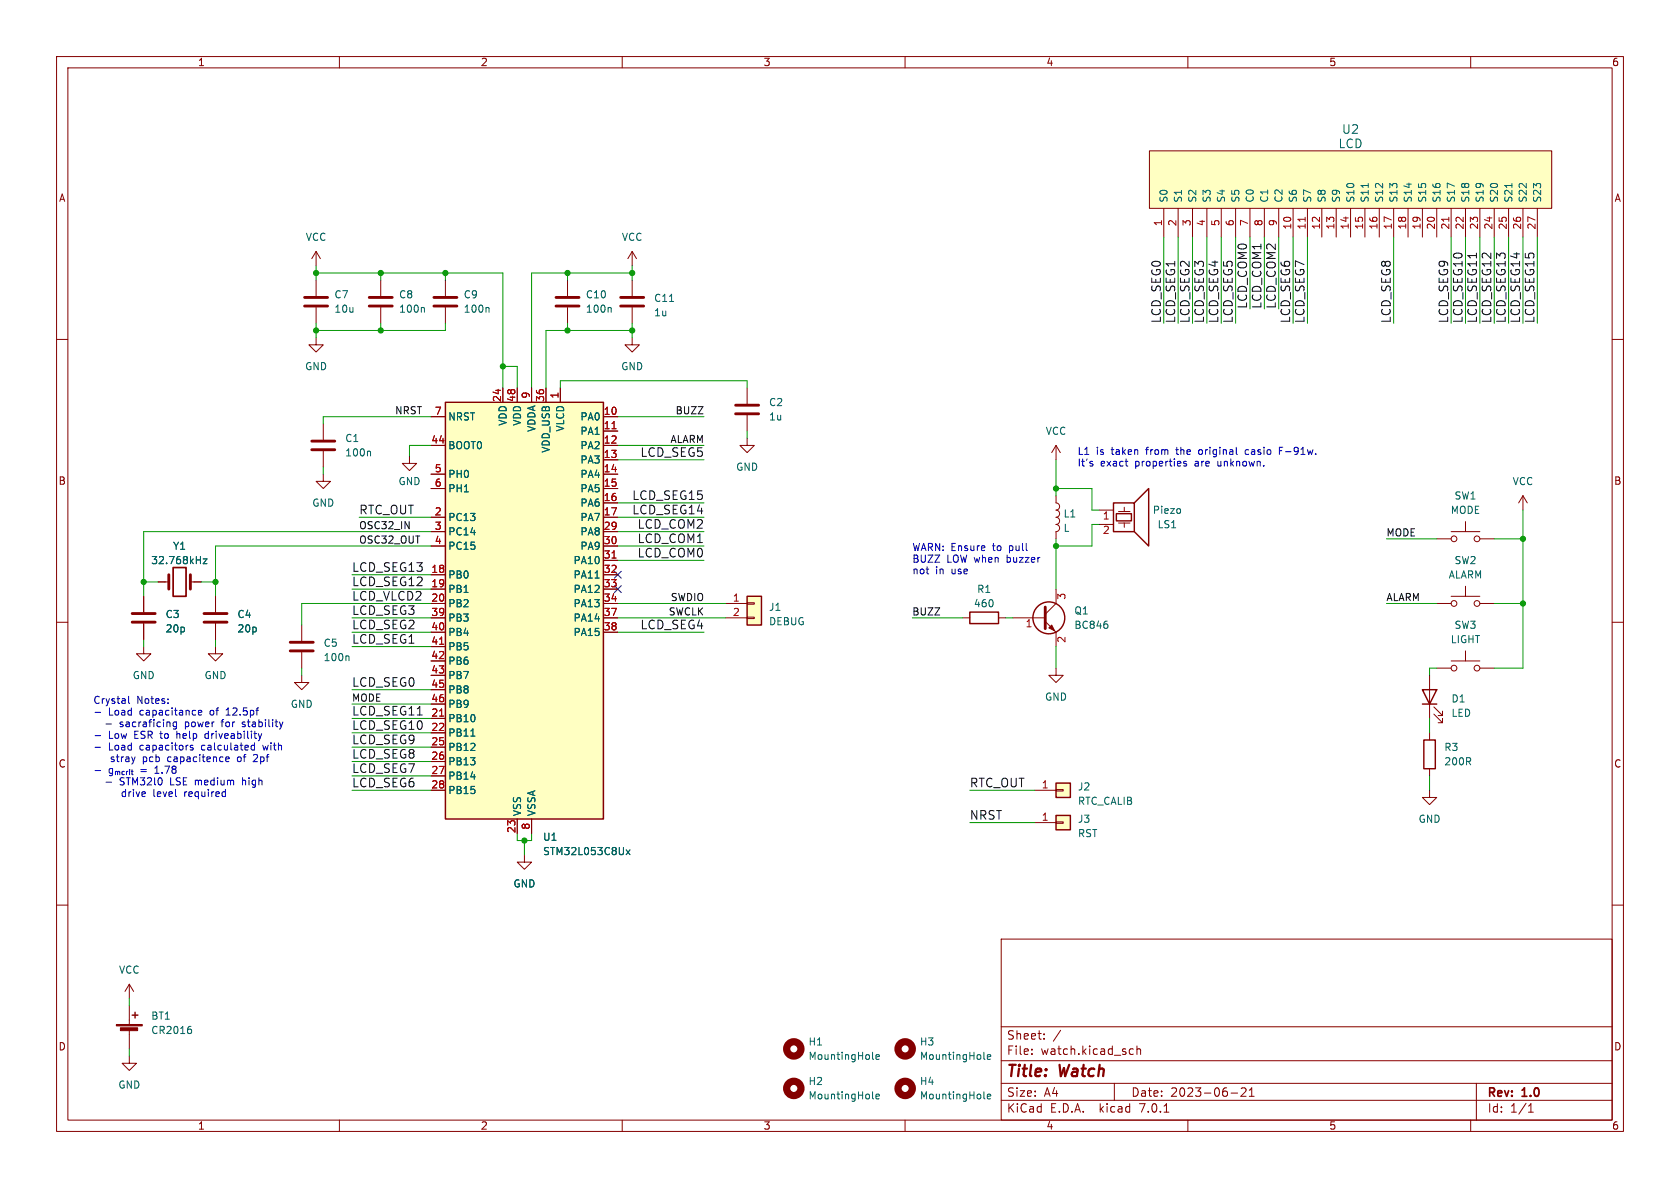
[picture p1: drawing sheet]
<svg xmlns="http://www.w3.org/2000/svg" width="297mm" height="210mm" viewBox="0 0 297 210" stroke-linecap="round" stroke-linejoin="round" font-family="sans-serif">
<g fill="none" stroke="#840000" stroke-width=".18">
<path d="M10 10h277v190h-277zM12 12h273v186h-273zM60 10v2M110 10v2M160 10v2M210 10v2M260 10v2M203.2 26.7h71.1v10.1h-71.1zM205.7 36.8v5.1M208.3 36.8v5.1M210.8 36.8v5.1M213.4 36.8v5.1"/>
<path d="M215.9 36.8v5.1M218.4 36.8v5.1M221 36.8v5.1M223.5 36.8v5.1M226.1 36.8v5.1M228.6 36.8v5.1M231.1 36.8v5.1M233.7 36.8v5.1M236.2 36.8v5.1M238.8 36.8v5.1M241.3 36.8v5.1M243.8 36.8v5.1"/>
<path d="M246.4 36.8v5.1M248.9 36.8v5.1M251.5 36.8v5.1M254 36.8v5.1M256.5 36.8v5.1M259.1 36.8v5.1M261.6 36.8v5.1M264.2 36.8v5.1M266.7 36.8v5.1M269.2 36.8v5.1M271.8 36.8v5.1M10 60h2"/>
<path d="M55.9 59.7v1.3h1.2l-1.2 1.2-1.3-1.2h1.3M55.9 44.5l-.8 1.2M55.9 44.5v2.5M55.9 49.5v2.8M55.9 54.4v2.8M55.9 44.5l.7 1.2M67.3 49.5v2.8M67.3 54.4v2.8M78.7 49.5v2.8M78.7 54.4v2.8M100.3 49.5v2.8M100.3 54.4v2.8"/>
<path d="M111.8 59.7v1.3h1.2l-1.2 1.2-1.3-1.2h1.3M111.8 44.5v2.5M111.8 49.5v2.8M111.8 54.4v2.8M111.8 44.5l-.8 1.2M111.8 44.5l.7 1.2M285 60h2M57.1 74.9v2.8M57.1 79.8v2.8M76.2 73.7h2.5M76.2 78.7h2.5M88.9 68.6v2.5"/>
<path d="M91.4 68.6v2.5M94 68.6v2.5M96.5 68.6v2.5M99.1 68.6v2.5M106.7 73.7h2.5M106.7 76.2h2.5M106.7 78.7h2.5M132.1 77.5v1.2h1.2l-1.2 1.3-1.3-1.3h1.3M132.1 68.6v2.8M132.1 73.4v2.8M186.7 78.7v2.6M186.7 78.7l-.8 1.3"/>
<path d="M186.7 78.7l.8 1.3M57.1 83.8v1.3h1.3l-1.3 1.3-1.2-1.3h1.2M72.4 80.6v1.3h1.3l-1.3 1.3-1.3-1.3h1.3M76.2 94h2.5M76.2 83.8h2.5M76.2 86.4h2.5M76.2 91.4h2.5M76.2 96.5h2.5M106.7 94h2.5M106.7 81.3h2.5M106.7 83.8h2.5M106.7 86.4h2.5"/>
<path d="M106.7 88.9h2.5M106.7 91.4h2.5M106.7 96.5h2.5M106.7 99.1h2.5M186.7 87.6v1.3a.64 .64 0 0 1 .6 .6 .64 .64 0 0 1-.6 .7 .64 .64 0 0 1 .6 .6 .64 .64 0 0 1-.6 .6 .64 .64 0 0 1 .6 .7 .64 .64 0 0 1-.6 .6 .64 .64 0 0 1 .6 .6 .64 .64 0 0 1-.6 .7v1.3M194.3 90.2h2.5M194.3 92.7h2.5M197.7 92.5h2.1M197.7 90.4h2.1M198.8 89.7v.7M198.8 92.5v.7M254 95.3h2.5"/>
<path d="M256.5 94h5.1M259.1 92.2v1.8M261.6 95.3h2.6M269.2 87.6l-.7 1.3M269.2 87.6v2.6M269.2 87.6l.8 1.3M10 110h2M25.4 114.3v1.3h1.3l-1.3 1.2-1.3-1.2h1.3M25.4 105.4v2.8M25.4 110.2v2.8M27.9 102.9h1.9M33.7 102.9h1.9"/>
<path d="M38.1 114.3v1.3h1.3l-1.3 1.2-1.3-1.2h1.3M38.1 105.4v2.8M38.1 110.2v2.8M53.3 119.4v1.3h1.3l-1.3 1.2-1.2-1.2h1.2M53.3 110.5v2.8M53.3 115.3v2.8M76.2 109.2h2.5M76.2 106.7h2.5M76.2 116.8h2.5M76.2 101.6h2.5M76.2 104.1h2.5M76.2 111.8h2.5"/>
<path d="M76.2 114.3h2.5M76.2 119.4h2.5M106.7 109.2h2.5M106.7 106.7h2.5M106.7 101.6h2.5M106.7 104.1h2.5M106.7 111.8h2.5M128.3 109.2h3.8M128.3 106.7h3.8M132.1 109.1h1.2v.2h-1.2zM132.1 106.6h1.2v.2h-1.2zM170.2 109.2h1.2"/>
<path d="M176.5 109.2h1.3M179.1 109.2h5.7M184.8 109.9l1.9 1.9v2.5M186.7 118.1v1.3h1.3l-1.3 1.3-1.3-1.3h1.3M186.7 104.1v2.6l-1.9 1.9M252.7 119.4v7.6M254 106.7h2.5M254 118.1h2.5M256.5 116.8h5.1M256.5 105.4h5.1M259.1 103.6v1.8M259.1 115.1v1.7"/>
<path d="M261.6 106.7h2.6M261.6 118.1h2.6M285 110h2M76.2 139.7h2.5M76.2 127h2.5M76.2 129.5h2.5M76.2 132.1h2.5M76.2 134.6h2.5M76.2 137.2h2.5M76.2 121.9h2.5M76.2 124.5h2.5M182.9 139.7h3.8"/>
<path d="M186.7 139.6h1.3v.2h-1.3zM252.7 139.7v1.3h1.3l-1.3 1.2-1.2-1.2h1.2M252.7 129.5v1.3M252.7 135.9v1.3M253.5 126.2l1.5 1.6v-.8v.8h-.7M253.5 125l1.5 1.5v-.8v.8h-.7M10 160h2M91.4 144.8v2.5M92.7 151.1v1.3h1.3l-1.3 1.3-1.3-1.3h1.3M94 144.8v2.5M182.9 145.4h3.8M186.7 145.3h1.3v.2h-1.3z"/>
<path d="M285 160h2M22.9 174l-.8 1.3M22.9 174v2.5M22.9 177.8v3.3M22.9 174l.7 1.3M177 166h108v32h-108zM22.9 186.7v1.3h1.2l-1.2 1.2-1.3-1.2h1.3M22.9 182.1v3.3M60 198v2M110 198v2M160 198v2M177 194.5h108"/>
<path d="M177 191.5h108M177 187.5h108M177 181.5h108M182.4 186.3v.1M182.4 185.5v.1M184.6 183.6v.1M184.6 182.8v.1M197 191.5v3M199.9 185.4l.5 .1M200.4 186.3l-.5 .1M201 185.5l.2-.1 .4 .1v.9M201 184.9v1.5"/>
<path d="M205.8 196.6h.8M210 198v2M217.6 193.2h1.2M219.4 192.4l.6-.1 .2 .1 .1 .3-.9 1.1h.9M220.9 193.8h.8M220.9 192.7l.4-.4v1.5M260 198v2M261 191.5v6.5M270.2 196.6h.9M270.2 195.5l.4-.4v1.5"/>
<circle cx="257" cy="95.3" r=".51"/>
<circle cx="261.1" cy="95.3" r=".51"/>
<circle cx="257" cy="106.7" r=".51"/>
<circle cx="257" cy="118.1" r=".51"/>
<circle cx="261.1" cy="118.1" r=".51"/>
<circle cx="261.1" cy="106.7" r=".51"/>
</g>
<g fill="none" stroke="#840000" stroke-width=".51">
<path d="M53.8 54.1h4.1M53.8 52.6h4.1M65.3 54.1h4M65.3 52.6h4M76.7 54.1h4.1M76.7 52.6h4.1M98.3 54.1h4.1M98.3 52.6h4.1M109.7 54.1h4.1M109.7 52.6h4.1M55.1 79.5h4.1M55.1 78h4.1"/>
<path d="M130 73.2h4.1M130 71.6h4.1M23.4 110h4M23.4 108.5h4M29.8 101.6v2.5M33.7 101.6v2.5M36.1 110h4M36.1 108.5h4M51.3 115.1h4.1M51.3 113.5h4.1M184.8 107.3v3.8"/>
</g>
<g fill="#840000" stroke="#840000" stroke-width=".18">
<path d="M20.6 181.1h4.5v.3h-4.5z"/>
<path d="M21.3 181.7h3v.5h-3z"/>
<path d="M185.4 111l.5-.5 .5 1z"/>
</g>
<g fill="none" stroke="#840000" stroke-width=".25">
<path d="M78.7 71.1h28v73.7h-28zM196.8 88.9h3.7v5.1h-3.7zM197.4 90.8h2.6v1.3h-2.6zM200.5 88.9l2.6-2.5v10.1l-2.6-2.5M132.1 105.4h2.5v5.1h-2.5zM171.4 108.2h5.1v2h-5.1zM186.7 138.4h2.5v2.6h-2.5zM251.5 121.9h2.5l-1.3 2.6zM251.5 124.5h2.5M251.7 130.8h2v5.1h-2zM186.7 144.1h2.5v2.6h-2.5zM23.4 179.5h1"/>
<path d="M23.9 178.9v1.1"/>
<circle cx="185.4" cy="109.2" r="2.82"/>
</g>
<g fill="none" stroke="#006464" stroke-width=".18">
<path d="M74.9 54.4l.1 .1v.7M86.3 54.4l.2 .1v.7M107.9 54.4l.2 .1v.7M65.3 79.8l.2 .1v.7M35.9 98.8h.7l-.7 .8h.7M61.5 115.9l.2 .2v.7M105.2 102.2h.7M195.8 110.4v.6M83.2 130.1h.8M110.7 150.2l.7 .9M111.4 150.2l-.7 .9M33.5 181.4h.3"/>
<path d="M33.6 181.9l.3 .3v.3l-.3 .2M154.3 187.2l.1 .1M154.3 194.2l.1 .1M154.9 186.9l.6-.2-.1-.2-.4-.1-.1 .2v.6h.5M154.9 193.8l.6-.1-.1-.2-.4-.1-.1 .2v.6h.5M174 187.2l.1 .1M174 194.2l.1 .1M174.5 186.9l.6-.2v-.2l-.4-.1-.2 .2 .1 .6h.5M174.5 193.8l.6-.1v-.2l-.4-.1-.2 .2 .1 .6h.5"/>
</g>
<g fill="#ffffc2" stroke="#ffffc2" stroke-width=".18">
<path d="M186.7 144.1h2.5v2.6h-2.5z"/>
<path d="M132.1 105.4h2.5v5.1h-2.5z"/>
<path d="M186.7 138.4h2.5v2.6h-2.5z"/>
<path d="M203.2 26.7h71.1v10.1h-71.1z"/>
<path d="M78.7 71.1h28v73.7h-28z"/>
</g>
<g fill="none" stroke="#840000" stroke-width="1.3">
<circle cx="140.3" cy="185.4" r="1.27"/>
<circle cx="140.3" cy="192.4" r="1.27"/>
<circle cx="160" cy="185.4" r="1.27"/>
<circle cx="160" cy="192.4" r="1.27"/>
</g>
<path d="M30.6 100.3h2.3v5.1h-2.3z" fill="none" stroke="#840000" stroke-width=".3"/>
<path d="M230.7 38.4v.7M256.1 38.4v.7M108.2 75.8h.7M108.2 98.7h.7M77.7 113.9h.7M77.7 126.6h.7" fill="none" stroke="#a90000" stroke-width=".18"/>
<g fill="none" stroke="#0000c2" stroke-width=".18">
<path d="M218.6 79.1v1.1l.1 .1M226.2 79.7h.4M226.8 79.1h-.6v1.2M198.9 81.5h.5M199.3 82.4h.1M209.7 81.6l-.3-.1-.2 .2 .1 .2 .4 .1v.3h-.5M232.6 80.2v.1M16.8 125.9h1M16.8 130h1M16.8 132.1h1M16.8 136.2h1M22.7 123.1v1.1l.2 .2"/>
<path d="M31.2 127.6v1.1l-.2 .2-.3-.1M31.2 127.7l-.4-.1-.2 .3 .1 .5h.5M32.7 140v.8M34.1 131.8l-.3-.1-.2 .2 .1 .2 .4 .1v.3h-.5M35.1 126l.6-.1-.1-.3h-.3l-.2 .1v.7h.5M40 134.6h.5M40 133.9l.3-.1 .2 .3-.6 .1M45 131.8l-.4-.1-.2 .3 .1 .5h.5M45 131.3v1.3M45 133.4l-.2 .1M45.5 133.9l-.7 .7h.7M45.7 129.7l.3 .8"/>
<path d="M46 130.5l-.3 .5M46.3 129.7l-.3 .8M50 127.6l-.3 .9M32.8 140l-.1 .2"/>
</g>
<g fill="none" stroke="#009600" stroke-width=".18">
<path d="M55.9 48.3h33v20.3M55.9 47v2.5M55.9 57.2v2.5M67.3 48.3v1.2M67.3 57.2v1.2M78.7 57.2v1.2h-22.8M78.7 48.3v1.2M100.3 48.3v1.2M100.3 57.2v1.2M111.8 48.3h-17.8v20.3M111.8 47v2.5M111.8 57.2v2.5"/>
<path d="M111.8 58.4h-15.3v10.2M205.7 41.9v15.3M208.3 41.9v15.3M210.8 41.9v15.3M213.4 41.9v15.3M215.9 41.9v15.3M218.4 41.9v15.3M221 41.9v12.7M223.5 41.9v12.7M226.1 41.9v12.7M228.6 41.9v15.3M231.1 41.9v15.3"/>
<path d="M246.4 41.9v15.3M256.5 41.9v15.3M259.1 41.9v15.3M261.6 41.9v15.3M264.2 41.9v15.3M266.7 41.9v15.3M269.2 41.9v15.3M271.8 41.9v15.3M76.2 73.7h-19.1v1.2M76.2 78.7h-3.8v1.9M88.9 64.8h2.5v3.8M99.1 68.6v-1.3h33v1.3"/>
<path d="M109.2 73.7h15.3M109.2 78.7h15.3M132.1 76.2v1.3M57.1 82.6v1.2M63.5 91.4h12.7M76.2 96.5h-38.1v8.9M76.2 94h-50.8v11.4M109.2 96.5h15.3M109.2 94h15.3M109.2 91.4h15.3M109.2 99.1h15.3M109.2 88.9h15.3"/>
<path d="M109.2 81.3h15.3M186.7 81.3v6.3M186.7 95.3v8.8M186.7 86.4h6.3v3.8h1.3M194.3 92.7h-1.3v3.8h-6.3M245.1 95.3h8.9M264.2 95.3h5M269.2 90.2v27.9h-5M25.4 102.9h2.5M25.4 113v1.3M35.6 102.9h2.5M38.1 113v1.3"/>
<path d="M53.3 118.1v1.3M62.2 109.2h14M62.2 111.8h14M62.2 101.6h14M62.2 104.1h14M62.2 114.3h14M76.2 106.7h-22.9v3.8M109.2 106.7h19.1M109.2 109.2h19.1M109.2 111.8h15.3M161.3 109.2h8.9M177.8 109.2h1.3"/>
<path d="M186.7 114.3v3.8M245.1 106.7h8.9M254 118.1h-1.3v1.3M264.2 106.7h5M62.2 139.7h14M62.2 134.6h14M62.2 124.5h14M62.2 137.2h14M62.2 121.9h14M62.2 129.5h14M62.2 132.1h14M62.2 127h14"/>
<path d="M171.4 139.7h11.5M252.7 127v2.5M252.7 137.2v2.5M91.4 147.3v1.3h2.6v-1.3M92.7 148.6v2.5M171.4 145.4h11.5M22.9 176.5v1.3M22.9 185.4v1.3"/>
</g>
<path d="M108.6 103.5l1.2 1.2M108.6 101l1.2 1.2M109.8 103.5l-1.2 1.2M109.8 101l-1.2 1.2" fill="none" stroke="#000084" stroke-width=".18"/>
<g fill="#009600" stroke="#009600" stroke-width=".18">
<circle cx="111.8" cy="48.3" r=".46"/>
<circle cx="100.3" cy="48.3" r=".46"/>
<circle cx="111.8" cy="58.4" r=".46"/>
<circle cx="25.4" cy="102.9" r=".46"/>
<circle cx="38.1" cy="102.9" r=".46"/>
<circle cx="269.2" cy="95.3" r=".46"/>
<circle cx="269.2" cy="106.7" r=".46"/>
<circle cx="100.3" cy="58.4" r=".46"/>
<circle cx="88.9" cy="64.8" r=".46"/>
<circle cx="67.3" cy="58.4" r=".46"/>
<circle cx="55.9" cy="58.4" r=".46"/>
<circle cx="67.3" cy="48.3" r=".46"/>
<circle cx="55.9" cy="48.3" r=".46"/>
<circle cx="78.7" cy="48.3" r=".46"/>
<circle cx="186.7" cy="86.4" r=".46"/>
<circle cx="186.7" cy="96.5" r=".46"/>
<circle cx="92.7" cy="148.6" r=".46"/>
</g>
<g font-size="2.8" fill="#840000">
<text x="178" y="190.8">Title:</text>
<text x="187.4" y="190.8">Watch</text>
</g>
<g font-size="2.1" fill="#006464">
<text x="237.2" y="23.8">U2</text>
<text x="236.6" y="26.4">LCD</text>
</g>
<g font-size="2.1" fill="#0f0f0f">
<text x="205.3" y="57.2" transform="rotate(-90 205.3 57.2)">LCD_SEG0</text>
<text x="207.9" y="57.2" transform="rotate(-90 207.9 57.2)">LCD_SEG1</text>
<text x="210.4" y="57.2" transform="rotate(-90 210.4 57.2)">LCD_SEG2</text>
<text x="212.9" y="57.2" transform="rotate(-90 212.9 57.2)">LCD_SEG3</text>
<text x="215.5" y="57.2" transform="rotate(-90 215.5 57.2)">LCD_SEG4</text>
<text x="218" y="57.2" transform="rotate(-90 218 57.2)">LCD_SEG5</text>
<text x="220.6" y="54.6" transform="rotate(-90 220.6 54.6)">LCD_COM0</text>
<text x="223.1" y="54.6" transform="rotate(-90 223.1 54.6)">LCD_COM1</text>
<text x="225.6" y="54.6" transform="rotate(-90 225.6 54.6)">LCD_COM2</text>
<text x="228.2" y="57.2" transform="rotate(-90 228.2 57.2)">LCD_SEG6</text>
<text x="230.7" y="57.2" transform="rotate(-90 230.7 57.2)">LCD_SEG7</text>
<text x="246" y="57.2" transform="rotate(-90 246 57.2)">LCD_SEG8</text>
<text x="256.1" y="57.2" transform="rotate(-90 256.1 57.2)">LCD_SEG9</text>
<text x="258.7" y="57.2" transform="rotate(-90 258.7 57.2)">LCD_SEG10</text>
<text x="261.2" y="57.2" transform="rotate(-90 261.2 57.2)">LCD_SEG11</text>
<text x="263.7" y="57.2" transform="rotate(-90 263.7 57.2)">LCD_SEG12</text>
<text x="266.3" y="57.2" transform="rotate(-90 266.3 57.2)">LCD_SEG13</text>
<text x="268.8" y="57.2" transform="rotate(-90 268.8 57.2)">LCD_SEG14</text>
<text x="271.4" y="57.2" transform="rotate(-90 271.4 57.2)">LCD_SEG15</text>
<text x="113.1" y="80.9">LCD_SEG5</text>
<text x="111.7" y="88.5">LCD_SEG15</text>
<text x="63.5" y="91">RTC_OUT</text>
<text x="111.7" y="91">LCD_SEG14</text>
<text x="112.6" y="93.6">LCD_COM2</text>
<text x="62.2" y="101.2">LCD_SEG13</text>
<text x="112.6" y="98.6">LCD_COM0</text>
<text x="112.6" y="96.1">LCD_COM1</text>
<text x="62.2" y="106.3">LCD_VLCD2</text>
<text x="62.2" y="103.7">LCD_SEG12</text>
<text x="62.2" y="113.9">LCD_SEG1</text>
<text x="62.2" y="111.3">LCD_SEG2</text>
<text x="62.2" y="108.8">LCD_SEG3</text>
<text x="113.1" y="111.3">LCD_SEG4</text>
<text x="62.2" y="121.5">LCD_SEG0</text>
<text x="62.2" y="129.1">LCD_SEG10</text>
<text x="62.2" y="126.6">LCD_SEG11</text>
<text x="62.2" y="131.7">LCD_SEG9</text>
<text x="62.2" y="136.7">LCD_SEG7</text>
<text x="62.2" y="134.2">LCD_SEG8</text>
<text x="62.2" y="139.3">LCD_SEG6</text>
<text x="171.4" y="139.3">RTC_OUT</text>
<text x="171.4" y="145">NRST</text>
</g>
<g font-size="2.1" fill="#840000">
<text x="178" y="183.9">Sheet:</text>
<text x="186.2" y="183.9">/</text>
<text x="178" y="186.6">File:</text>
<text x="184" y="186.6">watch.kicad_sch</text>
<text x="178" y="196.8">KiCad</text>
<text x="178" y="194">Size:</text>
<text x="184.6" y="194">A4</text>
<text x="185.7" y="196.8">E.D.A.</text>
<text x="194.4" y="196.8">kicad</text>
<text x="200" y="194">Date:</text>
<text x="201.5" y="196.8">7.0.1</text>
<text x="206.9" y="194">2023-06-21</text>
<text x="263" y="194.2">Rev:</text>
<text x="263" y="196.8">Id:</text>
<text x="267" y="196.8">1/1</text>
<text x="269.2" y="194.2">1.0</text>
</g>
<g font-size="1.8" fill="#840000">
<text x="35" y="11.8">1</text>
<text x="85" y="11.8">2</text>
<text x="135" y="11.8">3</text>
<text x="185" y="11.8">4</text>
<text x="235" y="11.8">5</text>
<text x="285" y="11.8">6</text>
<text x="10.4" y="35.8">A</text>
<text x="285.4" y="35.8">A</text>
<text x="10.3" y="85.8">B</text>
<text x="285.3" y="85.8">B</text>
<text x="10.3" y="135.8">C</text>
<text x="285.3" y="135.8">C</text>
<text x="10.3" y="185.8">D</text>
<text x="285.3" y="185.8">D</text>
<text x="35" y="199.8">1</text>
<text x="85" y="199.8">2</text>
<text x="135" y="199.8">3</text>
<text x="185" y="199.8">4</text>
<text x="235" y="199.8">5</text>
<text x="285" y="199.8">6</text>
</g>
<g font-size="1.8" fill="#006464">
<text x="206.6" y="35.8" transform="rotate(-90 206.6 35.8)">S0</text>
<text x="209.1" y="35.8" transform="rotate(-90 209.1 35.8)">S1</text>
<text x="211.6" y="35.8" transform="rotate(-90 211.6 35.8)">S2</text>
<text x="214.2" y="35.8" transform="rotate(-90 214.2 35.8)">S3</text>
<text x="216.7" y="35.8" transform="rotate(-90 216.7 35.8)">S4</text>
<text x="219.3" y="35.8" transform="rotate(-90 219.3 35.8)">S5</text>
<text x="221.8" y="35.8" transform="rotate(-90 221.8 35.8)">C0</text>
<text x="224.3" y="35.8" transform="rotate(-90 224.3 35.8)">C1</text>
<text x="226.9" y="35.8" transform="rotate(-90 226.9 35.8)">C2</text>
<text x="229.4" y="35.8" transform="rotate(-90 229.4 35.8)">S6</text>
<text x="232" y="35.8" transform="rotate(-90 232 35.8)">S7</text>
<text x="234.5" y="35.8" transform="rotate(-90 234.5 35.8)">S8</text>
<text x="237" y="35.8" transform="rotate(-90 237 35.8)">S9</text>
<text x="239.6" y="35.8" transform="rotate(-90 239.6 35.8)">S10</text>
<text x="242.1" y="35.8" transform="rotate(-90 242.1 35.8)">S11</text>
<text x="244.7" y="35.8" transform="rotate(-90 244.7 35.8)">S12</text>
<text x="247.2" y="35.8" transform="rotate(-90 247.2 35.8)">S13</text>
<text x="249.7" y="35.8" transform="rotate(-90 249.7 35.8)">S14</text>
<text x="252.3" y="35.8" transform="rotate(-90 252.3 35.8)">S15</text>
<text x="254.8" y="35.8" transform="rotate(-90 254.8 35.8)">S16</text>
<text x="257.4" y="35.8" transform="rotate(-90 257.4 35.8)">S17</text>
<text x="259.9" y="35.8" transform="rotate(-90 259.9 35.8)">S18</text>
<text x="262.4" y="35.8" transform="rotate(-90 262.4 35.8)">S19</text>
<text x="265" y="35.8" transform="rotate(-90 265 35.8)">S20</text>
<text x="267.5" y="35.8" transform="rotate(-90 267.5 35.8)">S21</text>
<text x="270.1" y="35.8" transform="rotate(-90 270.1 35.8)">S22</text>
<text x="272.6" y="35.8" transform="rotate(-90 272.6 35.8)">S23</text>
<text x="54" y="42.7">VCC</text>
<text x="109.9" y="42.7">VCC</text>
<text x="59.1" y="52.9">C7</text>
<text x="70.5" y="52.9">C8</text>
<text x="81.9" y="52.9">C9</text>
<text x="103.5" y="52.9">C10</text>
<text x="115.6" y="53.5">C11</text>
<text x="59.1" y="55.4">10u</text>
<text x="70.5" y="55.4">100n</text>
<text x="81.9" y="55.4">100n</text>
<text x="103.5" y="55.4">100n</text>
<text x="115.6" y="56.1">1u</text>
<text x="53.9" y="65.6">GND</text>
<text x="109.8" y="65.6">GND</text>
<text x="135.9" y="71.9">C2</text>
<text x="79.2" y="74.5">NRST</text>
<text x="89.7" y="75.4" transform="rotate(-90 89.7 75.4)">VDD</text>
<text x="92.3" y="75.4" transform="rotate(-90 92.3 75.4)">VDD</text>
<text x="94.8" y="76.5" transform="rotate(-90 94.8 76.5)">VDDA</text>
<text x="99.9" y="76.4" transform="rotate(-90 99.9 76.4)">VLCD</text>
<text x="102.5" y="74.5">PA0</text>
<text x="102.5" y="77">PA1</text>
<text x="135.9" y="74.5">1u</text>
<text x="184.8" y="77">VCC</text>
<text x="61" y="78.3">C1</text>
<text x="61" y="80.8">100n</text>
<text x="79.2" y="79.6">BOOT0</text>
<text x="97.3" y="80.2" transform="rotate(-90 97.3 80.2)">VDD_USB</text>
<text x="102.5" y="79.6">PA2</text>
<text x="102.5" y="82.1">PA3</text>
<text x="130.1" y="83.4">GND</text>
<text x="55.2" y="89.7">GND</text>
<text x="70.4" y="85.9">GND</text>
<text x="79.2" y="84.6">PH0</text>
<text x="79.2" y="87.2">PH1</text>
<text x="102.5" y="84.6">PA4</text>
<text x="102.5" y="87.2">PA5</text>
<text x="102.5" y="89.7">PA6</text>
<text x="257.1" y="88.5">SW1</text>
<text x="267.4" y="85.9">VCC</text>
<text x="79.2" y="92.3">PC13</text>
<text x="79.2" y="94.8">PC14</text>
<text x="102.5" y="92.3">PA7</text>
<text x="102.5" y="94.8">PA8</text>
<text x="188" y="91.6">L1</text>
<text x="188" y="94.2">L</text>
<text x="203.7" y="91">Piezo</text>
<text x="204.6" y="93.5">LS1</text>
<text x="256.4" y="91">MODE</text>
<text x="26.7" y="99.9">32.768kHz</text>
<text x="30.5" y="97.3">Y1</text>
<text x="79.2" y="97.3">PC15</text>
<text x="101.3" y="99.9">PA10</text>
<text x="102.5" y="97.3">PA9</text>
<text x="257.1" y="99.9">SW2</text>
<text x="79.2" y="102.4">PB0</text>
<text x="79.2" y="105">PB1</text>
<text x="79.2" y="107.5">PB2</text>
<text x="101.3" y="102.4">PA11</text>
<text x="101.3" y="105">PA12</text>
<text x="101.3" y="107.5">PA13</text>
<text x="172.1" y="107.5">460</text>
<text x="172.7" y="105">R1</text>
<text x="256.1" y="102.4">ALARM</text>
<text x="29.2" y="109.4">C3</text>
<text x="29.2" y="112">20p</text>
<text x="41.9" y="109.4">C4</text>
<text x="41.9" y="112">20p</text>
<text x="79.2" y="110">PB3</text>
<text x="79.2" y="112.6">PB4</text>
<text x="101.3" y="110">PA14</text>
<text x="101.3" y="112.6">PA15</text>
<text x="135.9" y="108.1">J1</text>
<text x="135.9" y="110.7">DEBUG</text>
<text x="189.9" y="108.8">Q1</text>
<text x="189.9" y="111.3">BC846</text>
<text x="256.4" y="113.9">LIGHT</text>
<text x="257.1" y="111.3">SW3</text>
<text x="57.2" y="114.5">C5</text>
<text x="57.2" y="117">100n</text>
<text x="79.2" y="115.1">PB5</text>
<text x="79.2" y="117.7">PB6</text>
<text x="23.4" y="120.2">GND</text>
<text x="36.1" y="120.2">GND</text>
<text x="51.3" y="125.3">GND</text>
<text x="79.2" y="120.2">PB7</text>
<text x="79.2" y="122.7">PB8</text>
<text x="79.2" y="125.3">PB9</text>
<text x="184.7" y="124">GND</text>
<text x="256.5" y="124.3">D1</text>
<text x="79.2" y="127.8">PB10</text>
<text x="79.2" y="130.4">PB11</text>
<text x="256.5" y="126.9">LED</text>
<text x="79.2" y="132.9">PB12</text>
<text x="79.2" y="135.4">PB13</text>
<text x="79.2" y="138">PB14</text>
<text x="255.3" y="132.9">R3</text>
<text x="255.3" y="135.4">200R</text>
<text x="79.2" y="140.5">PB15</text>
<text x="190.5" y="139.9">J2</text>
<text x="190.5" y="142.4">RTC_CALIB</text>
<text x="92.3" y="144.3" transform="rotate(-90 92.3 144.3)">VSS</text>
<text x="94.8" y="144.3" transform="rotate(-90 94.8 144.3)">VSSA</text>
<text x="95.9" y="148.8">U1</text>
<text x="190.5" y="145.6">J3</text>
<text x="190.5" y="148.1">RST</text>
<text x="250.7" y="145.6">GND</text>
<text x="95.9" y="151.3">STM32L053C8Ux</text>
<text x="90.7" y="157">GND</text>
<text x="21" y="172.3">VCC</text>
<text x="26.7" y="180.4">BT1</text>
<text x="26.7" y="182.9">CR2016</text>
<text x="142.9" y="185">H1</text>
<text x="162.6" y="185">H3</text>
<text x="142.9" y="187.5">MountingHole</text>
<text x="142.9" y="192">H2</text>
<text x="162.6" y="187.5">MountingHole</text>
<text x="162.6" y="192">H4</text>
<text x="20.9" y="192.6">GND</text>
<text x="142.9" y="194.5">MountingHole</text>
<text x="162.6" y="194.5">MountingHole</text>
</g>
<g font-size="1.8" fill="#a90000">
<text x="205.5" y="40" transform="rotate(-90 205.5 40)">1</text>
<text x="208" y="40" transform="rotate(-90 208 40)">2</text>
<text x="210.6" y="40" transform="rotate(-90 210.6 40)">3</text>
<text x="213.1" y="40" transform="rotate(-90 213.1 40)">4</text>
<text x="215.6" y="40" transform="rotate(-90 215.6 40)">5</text>
<text x="218.2" y="40" transform="rotate(-90 218.2 40)">6</text>
<text x="220.7" y="40" transform="rotate(-90 220.7 40)">7</text>
<text x="223.3" y="40" transform="rotate(-90 223.3 40)">8</text>
<text x="225.8" y="40" transform="rotate(-90 225.8 40)">9</text>
<text x="228.3" y="40.6" transform="rotate(-90 228.3 40.6)">10</text>
<text x="230.9" y="40.6" transform="rotate(-90 230.9 40.6)">11</text>
<text x="233.4" y="40.6" transform="rotate(-90 233.4 40.6)">12</text>
<text x="236" y="40.6" transform="rotate(-90 236 40.6)">13</text>
<text x="238.5" y="40.6" transform="rotate(-90 238.5 40.6)">14</text>
<text x="241" y="40.6" transform="rotate(-90 241 40.6)">15</text>
<text x="243.6" y="40.6" transform="rotate(-90 243.6 40.6)">16</text>
<text x="246.1" y="40.6" transform="rotate(-90 246.1 40.6)">17</text>
<text x="248.7" y="40.6" transform="rotate(-90 248.7 40.6)">18</text>
<text x="251.2" y="40.6" transform="rotate(-90 251.2 40.6)">19</text>
<text x="253.7" y="40.6" transform="rotate(-90 253.7 40.6)">20</text>
<text x="256.3" y="40.6" transform="rotate(-90 256.3 40.6)">21</text>
<text x="258.8" y="40.6" transform="rotate(-90 258.8 40.6)">22</text>
<text x="261.4" y="40.6" transform="rotate(-90 261.4 40.6)">23</text>
<text x="263.9" y="40.6" transform="rotate(-90 263.9 40.6)">24</text>
<text x="266.4" y="40.6" transform="rotate(-90 266.4 40.6)">25</text>
<text x="269" y="40.6" transform="rotate(-90 269 40.6)">26</text>
<text x="271.5" y="40.6" transform="rotate(-90 271.5 40.6)">27</text>
<text x="88.6" y="71.1" transform="rotate(-90 88.6 71.1)">24</text>
<text x="91.2" y="71.1" transform="rotate(-90 91.2 71.1)">48</text>
<text x="93.7" y="70.5" transform="rotate(-90 93.7 70.5)">9</text>
<text x="96.3" y="71.1" transform="rotate(-90 96.3 71.1)">36</text>
<text x="98.8" y="70.5" transform="rotate(-90 98.8 70.5)">1</text>
<text x="76.8" y="73.4">7</text>
<text x="106.7" y="73.4">10</text>
<text x="106.7" y="75.9">11</text>
<text x="76.2" y="78.5">44</text>
<text x="76.8" y="83.6">5</text>
<text x="106.7" y="78.5">12</text>
<text x="106.7" y="81">13</text>
<text x="106.7" y="83.6">14</text>
<text x="76.8" y="86.1">6</text>
<text x="106.7" y="86.1">15</text>
<text x="106.7" y="88.6">16</text>
<text x="76.8" y="91.2">2</text>
<text x="76.8" y="93.7">3</text>
<text x="106.7" y="91.2">17</text>
<text x="106.7" y="93.7">29</text>
<text x="194.9" y="92.1">1</text>
<text x="194.9" y="94.6">2</text>
<text x="76.2" y="101.3">18</text>
<text x="76.8" y="96.3">4</text>
<text x="106.7" y="96.3">30</text>
<text x="106.7" y="98.8">31</text>
<text x="106.7" y="101.3">32</text>
<text x="76.2" y="103.9">19</text>
<text x="76.2" y="106.4">20</text>
<text x="106.7" y="103.9">33</text>
<text x="106.7" y="106.4">34</text>
<text x="129.5" y="106.4">1</text>
<text x="188.6" y="106.1" transform="rotate(-90 188.6 106.1)">3</text>
<text x="76.2" y="109">39</text>
<text x="76.2" y="111.5">40</text>
<text x="106.7" y="109">37</text>
<text x="106.7" y="111.5">38</text>
<text x="129.5" y="109">2</text>
<text x="181.3" y="111.1">1</text>
<text x="188.6" y="113.7" transform="rotate(-90 188.6 113.7)">2</text>
<text x="76.2" y="114">41</text>
<text x="76.2" y="116.6">42</text>
<text x="76.2" y="119.1">43</text>
<text x="76.2" y="121.7">45</text>
<text x="76.2" y="124.2">46</text>
<text x="76.2" y="126.7">21</text>
<text x="76.2" y="129.3">22</text>
<text x="76.2" y="131.8">25</text>
<text x="76.2" y="134.4">26</text>
<text x="76.2" y="136.9">27</text>
<text x="76.2" y="139.4">28</text>
<text x="184.1" y="139.4">1</text>
<text x="91.2" y="147.3" transform="rotate(-90 91.2 147.3)">23</text>
<text x="93.7" y="146.7" transform="rotate(-90 93.7 146.7)">8</text>
<text x="184.1" y="145.2">1</text>
</g>
<g font-size="1.8" fill="#0f0f0f">
<text x="69.8" y="73.3">NRST</text>
<text x="119.3" y="73.3">BUZZ</text>
<text x="118.4" y="78.4">ALARM</text>
<text x="63.5" y="93.6">OSC32_IN</text>
<text x="245.1" y="94.9">MODE</text>
<text x="63.5" y="96.2">OSC32_OUT</text>
<text x="118.5" y="106.3">SWDIO</text>
<text x="245.1" y="106.3">ALARM</text>
<text x="118.1" y="108.9">SWCLK</text>
<text x="161.3" y="108.9">BUZZ</text>
<text x="62.2" y="124.1">MODE</text>
</g>
<g font-size="1.8" fill="#0000c2">
<text x="190.5" y="80.5">L1</text>
<text x="190.5" y="82.6">It's</text>
<text x="193.8" y="80.5">is</text>
<text x="194.6" y="82.6">exact</text>
<text x="196.6" y="80.5">taken</text>
<text x="200.7" y="82.6">properties</text>
<text x="202.8" y="80.5">from</text>
<text x="208.2" y="80.5">the</text>
<text x="211.4" y="82.6">are</text>
<text x="212.3" y="80.5">original</text>
<text x="215.5" y="82.6">unknown.</text>
<text x="220.7" y="80.5">casio</text>
<text x="226.8" y="80.5">F-91w.</text>
<text x="161.3" y="97.5">WARN: Ensure</text>
<text x="161.3" y="99.5">BUZZ</text>
<text x="161.3" y="101.6">not</text>
<text x="165.4" y="101.6">in</text>
<text x="167.4" y="99.5">LOW when</text>
<text x="168.3" y="101.6">use</text>
<text x="175.6" y="97.5">to</text>
<text x="178.1" y="99.5">buzzer</text>
<text x="178.5" y="97.5">pull</text>
<text x="16.5" y="124.5">Crystal</text>
<text x="24.2" y="124.5">Notes:</text>
<text x="18.7" y="128.6">-</text>
<text x="19.2" y="126.6">Load</text>
<text x="19.2" y="130.7">Low</text>
<text x="21.4" y="128.6">sacraficing</text>
<text x="23.8" y="130.7">ESR to</text>
<text x="24.7" y="126.6">capacitance</text>
<text x="31.5" y="130.7">help</text>
<text x="33" y="128.6">power</text>
<text x="36.6" y="130.7">driveability</text>
<text x="37.3" y="126.6">of</text>
<text x="39.6" y="128.6">for</text>
<text x="40.2" y="126.6">12.5pf</text>
<text x="43.3" y="128.6">stability</text>
<text x="19.2" y="132.7">Load</text>
<text x="19.2" y="136.9">g_{mcrit}</text>
<text x="19.8" y="134.8">stray</text>
<text x="24.7" y="132.7">capacitors</text>
<text x="24.8" y="136.9">=</text>
<text x="25.5" y="134.8">pcb</text>
<text x="27.5" y="136.9">1.78</text>
<text x="30" y="134.8">capacitence</text>
<text x="35.8" y="132.7">calculated</text>
<text x="42.5" y="134.8">of</text>
<text x="45.5" y="134.8">2pf</text>
<text x="46.8" y="132.7">with</text>
<text x="18.7" y="138.9">-</text>
<text x="21.4" y="138.9">STM32l0</text>
<text x="22" y="141">drive</text>
<text x="27.7" y="141">level</text>
<text x="30.4" y="138.9">LSE medium</text>
<text x="33.2" y="141">required</text>
<text x="43.3" y="138.9">high</text>
</g>
</svg>
